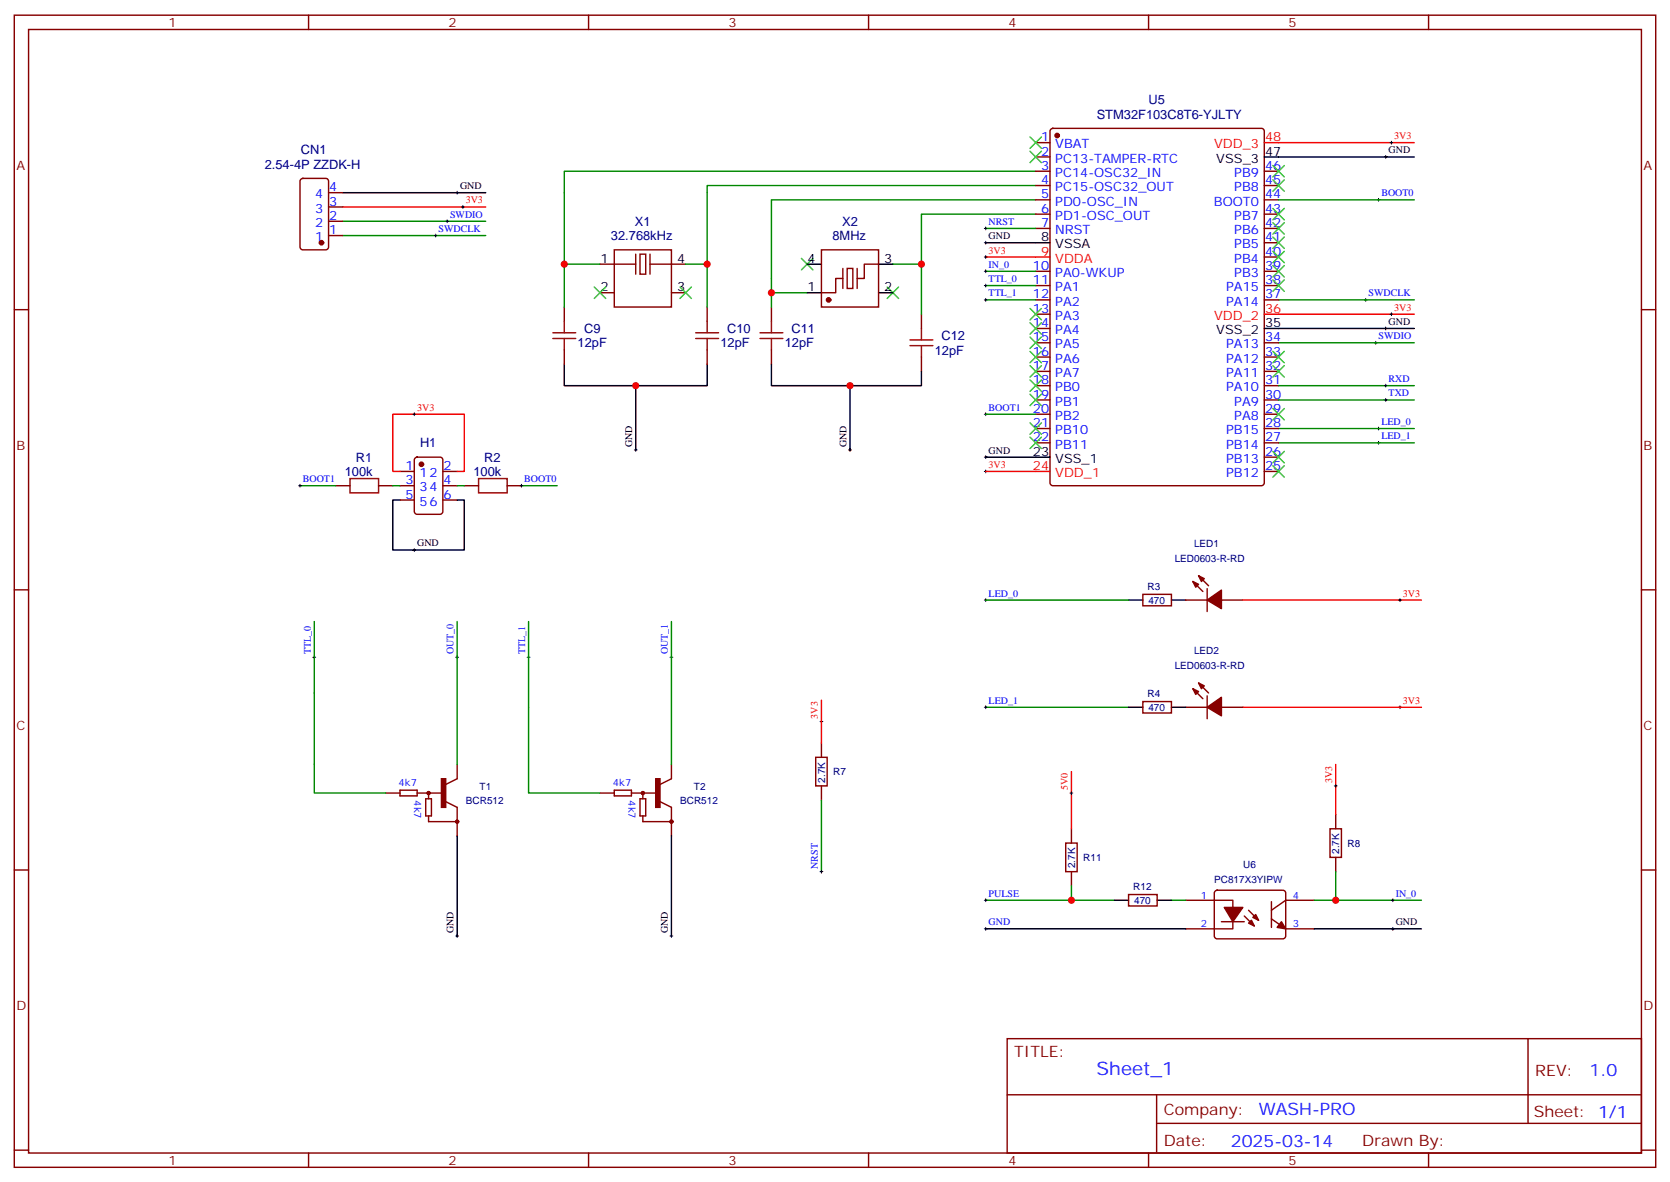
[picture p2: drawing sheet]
<svg xmlns="http://www.w3.org/2000/svg" width="412mm" height="292mm" viewBox="0 0 412 292" stroke-linecap="round" stroke-linejoin="round" font-family="sans-serif">
<g fill="none" stroke="#000" stroke-width=".25">
<path d="M341.8 38.7h.7M342.2 38.4v.7M343.3 35.2h.7M343.6 34.9v.7M107.2 58.1h.7M107.6 57.8v.7M110.1 54.6h.7M110.4 54.3v.7M112.5 47.6h.7M112.9 47.2v.7M113.9 51.1h.8M114.3 50.7v.7"/>
<path d="M243.1 59.9h.7M243.1 56.4h.7M243.4 56v.7M243.4 59.5v.8M340.1 49.3h.7M340.4 49v.7M243.1 74h.7M243.1 67h.7M243.1 70.5h.7M243.1 63.4h.7M243.4 63.1v.7M243.4 66.6v.7"/>
<path d="M243.4 70.1v.7M243.4 73.7v.7M336.9 74h.7M337.3 73.7v.7M343.3 77.5h.7M343.6 77.2v.7M339.4 84.6h.7M339.7 84.2v.7M341.8 98.7h.7M341.8 95.2h.7M341.8 81.1h.7M342.2 80.7v.7"/>
<path d="M342.2 94.8v.7M342.2 98.4v.7M73.7 119.9h.7M74.1 119.5v.7M102 102.2h.7M102.3 101.9v.7M128.4 119.9h.7M128.8 119.5v.7M156.6 111.1h.7M157 110.7v.7M209.5 111.1h.8M209.9 110.7v.7"/>
<path d="M243.1 116.3h.7M243.1 102.2h.7M243.1 112.8h.7M243.4 101.9v.7M243.4 112.5v.7M243.4 116v.7M340.1 109.3h.7M340.1 105.8h.7M340.4 105.4v.7M340.4 108.9v.7M102 135.7h.7M102.3 135.4v.7"/>
<path d="M243.1 148.1h.7M243.4 147.7v.7M345.4 148.1h.7M345.7 147.7v.7M77.3 162.2h.7M77.6 161.9v.7M112.5 162.2h.7M112.9 161.9v.7M130.2 162.2h.7M130.5 161.9v.7M165.5 162.2h.7M165.8 161.9v.7"/>
<path d="M202.5 178.1h.7M202.8 177.7v.7M243.1 174.6h.7M243.4 174.2v.7M345.4 174.6h.7M345.7 174.2v.7M264.2 195.7h.7M264.6 195.4v.7M329.5 194h.7M329.8 193.6v.7M202.5 215.1h.7M202.8 214.8v.7"/>
<path d="M112.5 231h.7M112.9 230.6v.8M165.5 231h.7M165.8 230.6v.8M243.1 229.2h.7M243.1 222.2h.7M243.4 221.8v.7M243.4 228.9v.7M343.6 229.2h.7M343.6 222.2h.7M344 221.8v.7M344 228.9v.7"/>
</g>
<g fill="none" stroke="#008700" stroke-width=".35">
<path d="M84.7 54.6h35.2M84.7 58.1h35.2M243.4 56.4h12.4M255.8 49.3h-65.3v26.5M255.8 52.8h-28.3v12.4M255.8 45.8h-81.2v19.4M255.8 42.3h-116.5v22.9M315.7 49.3h33.5M148.2 65.2h-8.9v10.6M169.3 65.2h5.3v10.6M190.5 72.2h8.8M220.5 65.2h7v12.3"/>
<path d="M243.4 74h12.4M243.4 67h12.4M243.4 70.5h12.4M315.7 74h33.5M315.7 84.6h33.5M315.7 95.2h33.5M315.7 98.7h33.5M74.1 119.9h8.8M97 119.9h1.8M112.9 119.9h1.8M128.8 119.9h8.8M243.4 102.2h12.4"/>
<path d="M315.7 109.3h33.5M315.7 105.8h33.5M77.6 153.4v42.3h17.6M112.9 153.4v35.3M130.5 153.4v42.3h17.7M165.8 153.4v35.3M243.4 148.1h35.3M243.4 174.6h35.3M202.8 197.5v17.6M264.6 218.7v3.5M329.8 215.1v7.1h-5.2M243.4 222.2h31.8"/>
<path d="M289.3 222.2h3.5M329.8 222.2h21.2"/>
</g>
<path d="M312.2 35.2h37M84.7 51.1h35.2M243.4 63.4h15.9M312.2 77.5h37M98.8 116.3h-1.8v-14.1h17.7v14.1h-1.8M243.4 116.3h15.9M306.9 148.1h44.1M202.8 172.8v10.6M306.9 174.6h44.1M264.6 190.4v14.1M329.8 188.7v12.3" fill="none" stroke="#f00" stroke-width=".35"/>
<g fill="none" stroke="#000" stroke-width=".35">
<path d="M312.2 38.7h37M84.7 47.6h35.2M243.4 59.9h15.9M199.3 72.2h3.5M199.3 65.2h3.5M217 72.2h3.5M217 65.2h3.5M139.3 89.9v5.3h35.3v-5.3M157 95.2v15.9M190.5 89.9v5.3h37v-3.5M209.9 95.2v15.9M312.2 81.1h37"/>
<path d="M243.4 112.8h15.9M98.8 123.4h-1.8v12.3h17.7v-12.3h-1.8M278.7 148.1h3.5M289.3 148.1h3.5M278.7 174.6h3.5M289.3 174.6h3.5M112.9 206.3v24.7M165.8 206.3v24.7M243.4 229.2h49.4M275.2 222.2h3.5M285.8 222.2h3.5M324.6 229.2h26.4"/>
</g>
<g fill="none" stroke="#a10000" stroke-width=".35">
<path d="M139.3 79.3v2.8M174.6 79.3v2.8M190.5 79.3v2.8M136.5 82.1h5.7M136.5 83.5h5.7M139.3 83.5v2.9M171.8 82.1h5.6M171.8 83.5h5.6M174.6 83.5v2.9M187.7 82.1h5.6M187.7 83.5h5.6M190.5 83.5v2.9"/>
<path d="M224.7 83.9h5.7M224.7 85.3h5.7M227.5 81.1v2.8M227.5 85.3v2.8M86.4 118.1h7.1v3.5h-7.1zM118.2 118.1h7v3.5h-7z"/>
</g>
<g fill="none" stroke="#870000" stroke-width=".35">
<path d="M3.5 3.8h405.4v284.3h-405.4zM7.1 7.3h398.2v277.3h-398.2zM76.2 3.8v3.5M145.3 3.8v3.5M214.5 3.8v3.5M283.6 3.8v3.5M352.8 3.8v3.5M255.8 35.2h3.5M255.8 38.7h3.5M259.5 31.9l.5-.2h51.5a.71 .71 0 0 1 .7 .7v86.8a.76 .76 0 0 1-.7 .7h-51.5a.76 .76 0 0 1-.7-.7v-86.8zM74.3 44.2l.5-.2h5.6a.71 .71 0 0 1 .7 .7v16.3a.76 .76 0 0 1-.7 .7h-5.6a.76 .76 0 0 1-.7-.7v-16.3zM81.1 58.1h3.6"/>
<path d="M81.1 54.6h3.6M81.1 51.1h3.6M81.1 47.6h3.6M255.8 42.3h3.5M255.8 45.8h3.5M255.8 49.3h3.5M255.8 52.8h3.5M255.8 56.4h3.5M312.2 42.3h3.5M312.2 45.8h3.5M312.2 49.3h3.5M312.2 52.8h3.5"/>
<path d="M312.2 56.4h3.5M312.2 59.9h3.5M3.5 76.4h3.6M139.3 75.8v3.5M148.2 65.2h8.8M148.2 72.2h3.5M151.7 61.7h14.1v14.1h-14.1zM158 62.7h1.5v5h-1.5zM160.5 65.2h8.8M165.8 72.2h3.5M174.6 75.8v3.5M190.5 75.8v3.5"/>
<path d="M202.8 61.7h14.2v14.1h-14.2zM208.1 68.7h-1.7v3.5h-3.6M209.2 66.3h1.4v4.9h-1.4zM217 65.2h-3.6v3.5h-1.7M227.5 77.5v3.6M255.8 67h3.5M255.8 70.5h3.5M255.8 74h3.5M255.8 77.5h3.5M312.2 67h3.5M312.2 70.5h3.5M312.2 74h3.5"/>
<path d="M312.2 63.4h3.5M405.3 76.4h3.6M139.3 86.4v3.5M174.6 86.4v3.5M190.5 86.4v3.5M227.5 88.1v3.6M255.8 81.1h3.5M255.8 84.6h3.5M255.8 88.1h3.5M255.8 91.7h3.5M255.8 95.2h3.5M255.8 98.7h3.5"/>
<path d="M312.2 84.6h3.5M312.2 88.1h3.5M312.2 91.7h3.5M312.2 95.2h3.5M312.2 98.7h3.5M82.9 119.9h3.5M93.5 119.9h3.5M98.8 116.3h3.5M98.8 119.9h3.5M102.5 113l.5-.2h5.7a.71 .71 0 0 1 .7 .7v12.7a.76 .76 0 0 1-.7 .7h-5.7a.76 .76 0 0 1-.7-.7v-12.7zM109.4 116.3h3.5M109.4 119.9h3.5"/>
<path d="M114.7 119.9h3.5M125.2 119.9h3.6M255.8 102.2h3.5M255.8 105.8h3.5M255.8 109.3h3.5M312.2 102.2h3.5M312.2 105.8h3.5M312.2 109.3h3.5M312.2 116.3h3.5M312.2 112.8h3.5M98.8 123.4h3.5M109.4 123.4h3.5"/>
<path d="M3.5 145.6h3.6M282.2 146.7h7.1v2.8h-7.1zM292.8 148.1h5.3M294.6 143.5l2.4 2.5M296 142.1l2.4 2.5M298.1 145.3v5.6M301.6 148.1h5.3M405.3 145.6h3.6M282.2 173.1h7.1v2.9h-7.1zM292.8 174.6h5.3M294.6 170l2.4 2.4M296 168.6l2.4 2.4"/>
<path d="M298.1 171.7v5.7M301.6 174.6h5.3M95.2 195.7h3.6M98.8 195h4.2v1.4h-4.2zM103 195.7h6.4M105.1 197.1h1.4v4.3h-1.4zM105.8 195.7v1.4M110.1 197.8l2.8 1.4v7.1M112.9 188.7v3.5l-2.8 1.4M148.2 195.7h3.5M151.7 195h4.2v1.4h-4.2zM155.9 195.7h6.4"/>
<path d="M158 197.1h1.5v4.3h-1.5zM158.7 195.7v1.4M163 197.8l2.8 1.4v7.1M165.8 188.7v3.5l-2.8 1.4M201.4 186.9h2.9v7.1h-2.9zM202.8 183.4v3.5M202.8 194v3.5M3.5 214.7h3.6M105.8 201.4v1.4h7.1M158.7 201.4v1.4h7.1M263.2 208.1h2.8v7h-2.8zM264.6 204.5v3.6"/>
<path d="M264.6 215.1v3.6M300.1 219.9l.5-.2h16.2a.71 .71 0 0 1 .7 .7v10.6a.76 .76 0 0 1-.7 .7h-16.2a.76 .76 0 0 1-.7-.7v-10.6zM328.4 204.5h2.9v7.1h-2.9zM329.8 201v3.5M329.8 211.6v3.5M405.3 214.7h3.6M278.7 220.8h7.1v2.8h-7.1zM292.8 222.2h11.6v7h-11.6M301.6 227.5h5.7M307.3 226.1l2.4 2.4M308.3 224.6l2.5 2.5M314 226.8l3.5 2.4h7.1"/>
<path d="M314 222.5v6.4M324.6 222.2h-7.1l-3.5 2.4M248.7 256.3h156.6v28.3h-156.6zM377.3 256.4v20.8M248.7 270.2h156.5M285.6 277.2h119.6M285.6 270.2v14.1M3.5 283.9h3.6M76.2 284.6v3.5M145.3 284.6v3.5M214.5 284.6v3.5M283.6 284.6v3.5"/>
<path d="M352.8 284.6v3.5M405.3 283.9h3.6"/>
<circle cx="105.8" cy="195.7" r=".35"/>
<circle cx="158.8" cy="195.7" r=".35"/>
<circle cx="112.9" cy="202.8" r=".35"/>
<circle cx="165.8" cy="202.8" r=".35"/>
</g>
<g fill="none" stroke="#3c3" stroke-width=".35">
<path d="M254.4 37.3l2.8 2.8M254.4 33.8l2.8 2.8M257.2 37.3l-2.8 2.8M257.2 33.8l-2.8 2.8M314.3 40.9l2.8 2.8M314.3 44.4l2.8 2.8M314.3 51.4l2.8 2.9M314.3 55l2.8 2.8M314.3 58.5l2.8 2.8M317.1 40.9l-2.8 2.8M317.1 44.4l-2.8 2.8M317.1 51.4l-2.8 2.9"/>
<path d="M317.1 55l-2.8 2.8M317.1 58.5l-2.8 2.8M146.8 70.8l2.8 2.9M149.6 70.8l-2.8 2.9M167.9 70.8l2.8 2.9M170.7 70.8l-2.8 2.9M197.9 63.8l2.8 2.8M200.7 63.8l-2.8 2.8M219.1 70.8l2.8 2.9M221.9 70.8l-2.8 2.9M254.4 79.7l2.8 2.8M254.4 76.1l2.8 2.9"/>
<path d="M257.2 79.7l-2.8 2.8M257.2 76.1l-2.8 2.9M314.3 62l2.8 2.8M314.3 65.5l2.8 2.9M314.3 69.1l2.8 2.8M317.1 62l-2.8 2.8M317.1 65.5l-2.8 2.9M317.1 69.1l-2.8 2.8M254.4 97.3l2.8 2.8M254.4 93.8l2.8 2.8M254.4 90.2l2.8 2.9M254.4 86.7l2.8 2.8"/>
<path d="M254.4 83.2l2.8 2.8M257.2 97.3l-2.8 2.8M257.2 93.8l-2.8 2.8M257.2 90.2l-2.8 2.9M257.2 86.7l-2.8 2.8M257.2 83.2l-2.8 2.8M314.3 86.7l2.8 2.8M314.3 90.2l2.8 2.9M317.1 86.7l-2.8 2.8M317.1 90.2l-2.8 2.9M254.4 107.9l2.8 2.8M254.4 104.4l2.8 2.8"/>
<path d="M257.2 104.4l-2.8 2.8M257.2 107.9l-2.8 2.8M314.3 100.8l2.8 2.8M314.3 111.4l2.8 2.8M314.3 114.9l2.8 2.9M317.1 100.8l-2.8 2.8M317.1 111.4l-2.8 2.8M317.1 114.9l-2.8 2.9"/>
</g>
<g fill="#870000" stroke="#870000" stroke-width=".35">
<path d="M294.6 170l1.4 .7-.7 .7z"/>
<path d="M296 168.6l1.4 .7-.7 .7z"/>
<path d="M298.1 174.6l3.5-2.5v4.6z"/>
<path d="M294.6 143.5l1.4 .7-.7 .7z"/>
<path d="M296 142.1l1.4 .7-.7 .7z"/>
<path d="M298.1 148.1l3.5-2.5v4.6z"/>
<path d="M109 192.2h1.1v7h-1.1z"/>
<path d="M161.9 192.2h1.1v7h-1.1z"/>
<path d="M316.4 227.5l1.1 1.7-2.1-.3z"/>
<path d="M308.3 227.8l.7-.7 .7 1.4z"/>
<path d="M309.4 226.4l.7-.7 .7 1.4z"/>
<path d="M302.3 223.9h4.6l-2.5 3.6z"/>
<circle cx="204.6" cy="74" r=".53"/>
<circle cx="261.1" cy="33.4" r=".53"/>
<circle cx="104.1" cy="114.6" r=".53"/>
<circle cx="79.4" cy="59.9" r=".53"/>
</g>
<path d="M157 62.7v5M160.5 62.7v5M208.1 66.3v4.9M211.7 66.3v4.9" fill="none" stroke="#871200" stroke-width=".35"/>
<g fill="#c00">
<circle cx="157" cy="95.2" r=".88"/>
<circle cx="209.9" cy="95.2" r=".88"/>
<circle cx="174.6" cy="65.2" r=".88"/>
<circle cx="190.5" cy="72.2" r=".88"/>
<circle cx="227.5" cy="65.2" r=".88"/>
<circle cx="139.3" cy="65.2" r=".88"/>
<circle cx="329.8" cy="222.2" r=".88"/>
<circle cx="264.6" cy="222.2" r=".88"/>
</g>
<text font-size="4.6" fill="#00f" x="270.8" y="265.4">Sheet_1</text>
<g font-size="4.2" fill="#00f">
<text x="392.5" y="265.6">1.0</text>
<text x="310.9" y="275.2">WASH-PRO</text>
<text x="304" y="283">2025-03-14</text>
</g>
<g font-size="3.9" fill="#800">
<text x="250.5" y="260.9">TITLE:</text>
<text x="379.1" y="265.6">REV:</text>
<text x="287.4" y="275.1">Company:</text>
<text x="378.7" y="275.7">Sheet: 1/1</text>
<text x="287.4" y="282.8">Date:</text>
<text x="336.4" y="282.9">Drawn By:</text>
</g>
<g font-size="3.2" fill="#800">
<text x="41.6" y="6.7">1</text>
<text x="110.8" y="6.7">2</text>
<text x="179.9" y="6.7">3</text>
<text x="249.1" y="6.7">4</text>
<text x="318.2" y="6.7">5</text>
<text x="4.1" y="41.9">A</text>
<text x="405.9" y="41.9">A</text>
<text x="4.1" y="111">B</text>
<text x="405.9" y="111">B</text>
<text x="4.1" y="180.1">C</text>
<text x="405.9" y="180.1">C</text>
<text x="4.1" y="249.3">D</text>
<text x="405.9" y="249.3">D</text>
<text x="41.6" y="287.6">1</text>
<text x="110.8" y="287.6">2</text>
<text x="179.9" y="287.6">3</text>
<text x="249.1" y="287.6">4</text>
<text x="318.2" y="287.6">5</text>
</g>
<g font-size="3.2" fill="#000080">
<text x="270.8" y="29.3">STM32F103C8T6-YJLTY</text>
<text x="283.6" y="25.8">U5</text>
<text x="65.4" y="41.6">2.54-4P ZZDK-H</text>
<text x="74.3" y="38.1">CN1</text>
<text x="150.9" y="59.3">32.768kHz</text>
<text x="156.8" y="55.8">X1</text>
<text x="205.6" y="59.3">8MHz</text>
<text x="208" y="55.7">X2</text>
<text x="144.3" y="82.2">C9</text>
<text x="179.6" y="82.2">C10</text>
<text x="195.4" y="82.2">C11</text>
<text x="232.5" y="84">C12</text>
<text x="142.6" y="85.7">12pF</text>
<text x="177.9" y="85.7">12pF</text>
<text x="193.8" y="85.7">12pF</text>
<text x="230.8" y="87.5">12pF</text>
<text x="87.9" y="114">R1</text>
<text x="103.7" y="110.4">H1</text>
<text x="119.6" y="114">R2</text>
<text x="85.2" y="117.5">100k</text>
<text x="116.9" y="117.5">100k</text>
</g>
<g font-size="3.2" fill="#00f">
<text x="257.1" y="34.9">1</text>
<text x="257.1" y="38.4">2</text>
<text x="257.1" y="41.9">3</text>
<text x="260.6" y="36.6">VBAT</text>
<text x="260.6" y="40.1">PC13-TAMPER-RTC</text>
<text x="312.4" y="41.9">46</text>
<text x="81.3" y="47.2">4</text>
<text x="257.1" y="45.4">4</text>
<text x="260.6" y="43.7">PC14-OSC32_IN</text>
<text x="260.6" y="47.2">PC15-OSC32_OUT</text>
<text x="304.8" y="47.2">PB8</text>
<text x="304.8" y="43.7">PB9</text>
<text x="312.4" y="45.4">45</text>
<text x="77.8" y="52.5">3</text>
<text x="77.8" y="49">4</text>
<text x="81.3" y="50.7">3</text>
<text x="257.1" y="49">5</text>
<text x="257.1" y="52.5">6</text>
<text x="260.6" y="50.7">PD0-OSC_IN</text>
<text x="299.8" y="50.7">BOOT0</text>
<text x="312.4" y="52.5">43</text>
<text x="312.4" y="49">44</text>
<text x="77.8" y="59.5">1</text>
<text x="77.8" y="56">2</text>
<text x="81.3" y="57.8">1</text>
<text x="81.3" y="54.3">2</text>
<text x="257.1" y="56">7</text>
<text x="260.6" y="54.3">PD1-OSC_OUT</text>
<text x="260.6" y="57.8">NRST</text>
<text x="304.8" y="57.8">PB6</text>
<text x="304.8" y="54.3">PB7</text>
<text x="312.4" y="59.5">41</text>
<text x="312.4" y="56">42</text>
<text x="304.8" y="64.8">PB4</text>
<text x="304.8" y="61.3">PB5</text>
<text x="312.4" y="63.1">40</text>
<text x="255.1" y="66.6">10</text>
<text x="255.1" y="70.1">11</text>
<text x="260.6" y="68.4">PA0-WKUP</text>
<text x="260.6" y="71.9">PA1</text>
<text x="302.8" y="71.9">PA15</text>
<text x="304.8" y="68.4">PB3</text>
<text x="312.4" y="70.1">38</text>
<text x="312.4" y="66.6">39</text>
<text x="255.1" y="73.7">12</text>
<text x="255.1" y="77.2">13</text>
<text x="260.6" y="75.4">PA2</text>
<text x="302.8" y="75.4">PA14</text>
<text x="312.4" y="73.7">37</text>
<text x="255.1" y="80.7">14</text>
<text x="260.6" y="79">PA3</text>
<text x="260.6" y="82.5">PA4</text>
<text x="255.1" y="84.2">15</text>
<text x="255.1" y="87.8">16</text>
<text x="260.6" y="86">PA5</text>
<text x="260.6" y="89.5">PA6</text>
<text x="302.8" y="89.5">PA12</text>
<text x="302.8" y="86">PA13</text>
<text x="312.4" y="87.8">33</text>
<text x="312.4" y="84.2">34</text>
<text x="255.1" y="91.3">17</text>
<text x="255.1" y="94.8">18</text>
<text x="260.6" y="93.1">PA7</text>
<text x="302.8" y="93.1">PA11</text>
<text x="312.4" y="94.8">31</text>
<text x="312.4" y="91.3">32</text>
<text x="255.1" y="98.4">19</text>
<text x="255.1" y="101.9">20</text>
<text x="260.6" y="96.6">PB0</text>
<text x="260.6" y="100.1">PB1</text>
<text x="302.8" y="96.6">PA10</text>
<text x="304.8" y="100.1">PA9</text>
<text x="312.4" y="101.9">29</text>
<text x="312.4" y="98.4">30</text>
<text x="255.1" y="105.4">21</text>
<text x="260.6" y="103.6">PB2</text>
<text x="260.6" y="107.2">PB10</text>
<text x="302.8" y="107.2">PB15</text>
<text x="304.8" y="103.6">PA8</text>
<text x="312.4" y="105.4">28</text>
<text x="255.1" y="108.9">22</text>
<text x="260.6" y="110.7">PB11</text>
<text x="302.8" y="110.7">PB14</text>
<text x="312.4" y="112.5">26</text>
<text x="312.4" y="108.9">27</text>
<text x="100.1" y="119.5">3</text>
<text x="100.1" y="116">1</text>
<text x="103.6" y="117.8">12</text>
<text x="109.5" y="116">2</text>
<text x="109.5" y="119.5">4</text>
<text x="302.8" y="117.8">PB12</text>
<text x="302.8" y="114.2">PB13</text>
<text x="312.4" y="116">25</text>
<text x="100.1" y="123">5</text>
<text x="103.6" y="124.8">56</text>
<text x="103.6" y="121.3">34</text>
<text x="109.5" y="123">6</text>
</g>
<g font-size="3.2" fill="#f00">
<text x="312.4" y="34.9">48</text>
<text x="299.8" y="36.6">VDD_3</text>
<text x="257.1" y="63.1">9</text>
<text x="260.6" y="64.8">VDDA</text>
<text x="312.4" y="77.2">36</text>
<text x="299.8" y="79">VDD_2</text>
<text x="255.1" y="116">24</text>
<text x="260.6" y="117.8">VDD_1</text>
</g>
<g font-size="3.2">
<text x="300.4" y="40.1">VSS_3</text>
<text x="312.4" y="38.4">47</text>
<text x="257.1" y="59.5">8</text>
<text x="148.3" y="64.8">1</text>
<text x="167.2" y="64.8">4</text>
<text x="199.4" y="64.8">4</text>
<text x="218.4" y="64.8">3</text>
<text x="260.6" y="61.3">VSSA</text>
<text x="148.3" y="71.9">2</text>
<text x="167.2" y="71.9">3</text>
<text x="199.4" y="71.9">1</text>
<text x="218.4" y="71.9">2</text>
<text x="300.4" y="82.5">VSS_2</text>
<text x="312.4" y="80.7">35</text>
<text x="255.1" y="112.5">23</text>
<text x="260.6" y="114.2">VSS_1</text>
</g>
<g font-size="2.5" fill="#f00">
<text x="344.3" y="34.3">3V3</text>
<text x="115" y="50.2">3V3</text>
<text x="244.1" y="62.6">3V3</text>
<text x="344.3" y="76.7">3V3</text>
<text x="103" y="101.4">3V3</text>
<text x="244.1" y="115.5">3V3</text>
<text x="346.4" y="147.2">3V3</text>
<text x="346.4" y="173.7">3V3</text>
<text x="202" y="177.4" transform="rotate(-90 202 177.4)">3V3</text>
<text x="263.7" y="195" transform="rotate(-90 263.7 195)">5V0</text>
<text x="329" y="193.3" transform="rotate(-90 329 193.3)">3V3</text>
</g>
<g font-size="2.5">
<text x="342.9" y="37.9">GND</text>
<text x="113.6" y="46.7">GND</text>
<text x="244.1" y="59">GND</text>
<text x="342.9" y="80.2">GND</text>
<text x="156.1" y="110.3" transform="rotate(-90 156.1 110.3)">GND</text>
<text x="209" y="110.3" transform="rotate(-90 209 110.3)">GND</text>
<text x="244.1" y="111.9">GND</text>
<text x="103" y="134.9">GND</text>
<text x="112" y="230.3" transform="rotate(-90 112 230.3)">GND</text>
<text x="164.9" y="230.3" transform="rotate(-90 164.9 230.3)">GND</text>
<text x="344.7" y="228.4">GND</text>
</g>
<g font-size="2.5" fill="#00f">
<text x="111.1" y="53.7">SWDIO</text>
<text x="341.1" y="48.4">BOOT0</text>
<text x="108.3" y="57.3">SWDCLK</text>
<text x="244.1" y="55.5">NRST</text>
<text x="244.1" y="66.1">IN_0</text>
<text x="244.1" y="69.6">TTL_0</text>
<text x="244.1" y="73.1">TTL_1</text>
<text x="338" y="73.1">SWDCLK</text>
<text x="340.4" y="83.7">SWDIO</text>
<text x="342.9" y="94.3">RXD</text>
<text x="244.1" y="101.3">BOOT1</text>
<text x="342.9" y="97.8">TXD</text>
<text x="341.1" y="104.9">LED_0</text>
<text x="341.1" y="108.4">LED_1</text>
<text x="74.8" y="119">BOOT1</text>
<text x="129.5" y="119">BOOT0</text>
<text x="244.1" y="147.2">LED_0</text>
<text x="76.7" y="161.5" transform="rotate(-90 76.7 161.5)">TTL_0</text>
<text x="112" y="161.5" transform="rotate(-90 112 161.5)">OUT_0</text>
<text x="129.6" y="161.5" transform="rotate(-90 129.6 161.5)">TTL_1</text>
<text x="164.9" y="161.5" transform="rotate(-90 164.9 161.5)">OUT_1</text>
<text x="244.1" y="173.7">LED_1</text>
<text x="98.4" y="194">4k7</text>
<text x="102.3" y="197.5" transform="rotate(90 102.3 197.5)">4k7</text>
<text x="151.3" y="194">4k7</text>
<text x="155.2" y="197.5" transform="rotate(90 155.2 197.5)">4k7</text>
<text x="202" y="214.4" transform="rotate(-90 202 214.4)">NRST</text>
<text x="244.1" y="221.3">PULSE</text>
<text x="296.5" y="221.8">1</text>
<text x="319.3" y="221.8">4</text>
<text x="344.7" y="221.3">IN_0</text>
<text x="244.1" y="228.4">GND</text>
<text x="296.5" y="228.9">2</text>
<text x="319.3" y="228.9">3</text>
</g>
<g font-size="2.5" fill="#000080">
<text x="294.9" y="134.9">LED1</text>
<text x="290.1" y="138.7">LED0603-R-RD</text>
<text x="283.4" y="145.5">R3</text>
<text x="283.6" y="149">470</text>
<text x="294.9" y="161.3">LED2</text>
<text x="290.1" y="165.1">LED0603-R-RD</text>
<text x="283.4" y="172">R4</text>
<text x="283.6" y="175.5">470</text>
<text x="205.8" y="191.3">R7</text>
<text x="118.4" y="194.9">T1</text>
<text x="171.4" y="194.9">T2</text>
<text x="203.7" y="193.1" transform="rotate(-90 203.7 193.1)">2.7K</text>
<text x="115.1" y="198.4">BCR512</text>
<text x="168" y="198.4">BCR512</text>
<text x="332.8" y="209">R8</text>
<text x="265.5" y="214.3" transform="rotate(-90 265.5 214.3)">2.7K</text>
<text x="267.5" y="212.5">R11</text>
<text x="307" y="214.3">U6</text>
<text x="330.7" y="210.8" transform="rotate(-90 330.7 210.8)">2.7K</text>
<text x="279.9" y="219.6">R12</text>
<text x="299.8" y="217.8">PC817X3YIPW</text>
<text x="280.1" y="223.1">470</text>
</g>
</svg>
